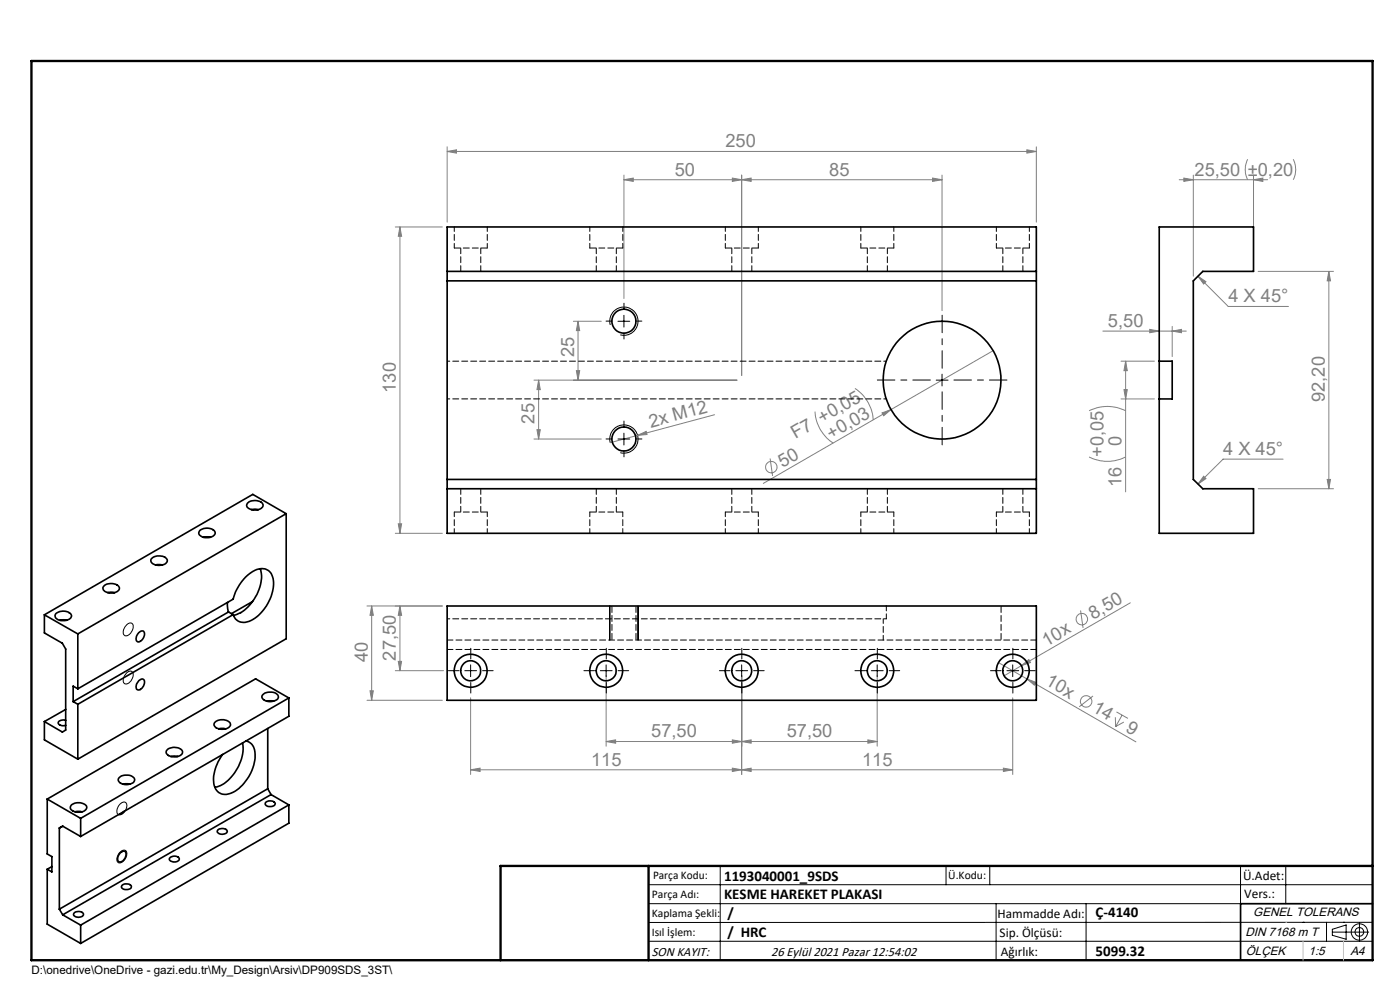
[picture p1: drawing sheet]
<svg xmlns="http://www.w3.org/2000/svg" width="297mm" height="210mm" viewBox="0 0 297 210" stroke-linecap="round" stroke-linejoin="round" font-family="sans-serif">
<g fill="none" stroke="#808080" stroke-width=".21">
<path d="M94.9 32.1l1.9-.3v.7zM94.9 31.1v16M94.9 32.1h125M132.4 38.1l1.9-.3v.7zM132.4 37.1v26.2M155.4 37.8l1.9 .3-1.9 .4zM157.3 38.1l2-.3v.7zM157.3 37.1v42.5M197.8 37.8l2 .3-2 .4zM199.8 38.1h-67.4M199.8 37.1v28.8M217.8 31.8l2.1 .3-2.1 .4z"/>
<path d="M219.9 31.1v16M250.2 38.1h18.7M251.1 37.8l2.1 .3-2.1 .4zM253.2 37.1v21.5M264.7 33.8a4.7 4.7 0 0 0 0 4.3M265.9 38.1l2-.3v.7zM265.9 37.1v19.5M274.4 33.8a4.7 4.7 0 0 1 0 4.3M83.9 48.1h9.9M84.8 48.1v65M84.8 48.1l.4 2h-.7zM254.1 58.6l1.7 1.2-.5 .4z"/>
<path d="M254.1 58.6l6.5 6.4h12.7M266.9 57.6h16M281.9 57.6v46.1M281.9 57.6l.4 2h-.7zM121.6 68.1h6M122.3 78.6h.7l-.4 2zM122.6 68.1l.4 2h-.7zM122.6 68.1v12.5M210.7 74.4l-21.7 12.5M234 70.2h17.7M237.8 76.6h7.1M238.8 76.6v27.7"/>
<path d="M238.8 76.6l.3 2h-.7zM243.9 69.9l2 .3-2 .4zM248.7 70.2l1.9-.3v.7zM248.7 69.2v6.4M113.3 80.6h43.1M113.3 93.1h14.3M113.9 91.1h.7l-.3 2zM114.3 80.6l.3 2h-.7zM114.3 80.6v12.5M135.3 92.3l1.8-.8 .2 .7zM151.6 88l-22.1 5.9M163.4 97.3l.5 3.7"/>
<path d="M172.9 87.3a8.5 8.5 0 0 0 3.9 6.7M181.4 82.4a8.5 8.5 0 0 1 3.8 6.7M187.1 87.6l1.9-.7-1.5 1.3zM189 86.9l-27.1 15.6M231 96.9a8.6 8.6 0 0 0 7.8 0M231 87.1a8.6 8.6 0 0 1 7.8 0M237.8 84.6h7.1M238.4 82.6h.7l-.3 2zM272.2 97.4h-12.7l-5.4 5.3M83.9 113.1h9.9M84.5 111.1h.7l-.4 2zM255.3 101l.5 .5-1.7 1.2z"/>
<path d="M266.9 103.7h16M281.6 101.7h.7l-.4 2zM78.8 128.5v20M78.8 128.5l.4 2h-.7zM84.8 128.5l.4 2h-.7zM84.8 128.5v13.8M93.8 128.5h-15.9M229.2 129.5l.6 3.7M239.8 127.9l-23.1 13.3M77.9 148.5h15.9M78.5 146.5h.7l-.4 2zM83.9 142.3h10.2"/>
<path d="M84.5 140.3h.7l-.4 2zM99.8 148v16.3M128.6 157.3l2-.4v.7zM128.6 157.3h57.5M128.6 143.3v15M155.4 156.9l1.9 .4-1.9 .3zM157.3 157.3l2-.4v.7zM157.3 143.3v21M184.1 156.9l2 .4-2 .3zM186.1 143.3v15M211.8 140.5l29.2 16.9M214.8 148v16.3"/>
<path d="M216.7 141.2l1.6-1.3 .3 .6zM216.7 141.2l-3.7 2.2M217.9 144l1.9 .7-.4 .6zM231.9 147.6l-2.9 2.3M236.6 152.1l.1 2M236.9 151l2.4 1.4M238.1 151.7l-1.4 2.4M238.4 153.2l-1.7 .9M99.8 163.3l2-.4v.7zM155.4 162.9l1.9 .4-1.9 .3zM157.3 163.3l2-.4v.7zM212.9 162.9l1.9 .4-1.9 .3z"/>
<path d="M214.8 163.3h-115"/>
<circle cx="163.6" cy="99.1" r="1.22"/>
<circle cx="229.5" cy="131.4" r="1.21"/>
<circle cx="230.4" cy="148.8" r="1.21"/>
</g>
<g fill="none" stroke="#000" stroke-width=".21">
<path d="M129.5 68.9a3 3 0 0 1 2.6-3.8 3 3 0 0 1 3.3 3.3 3 3 0 0 1-3.8 2.6M131.1 68.1h2.5M132.4 66.9v2.5M199.8 79.4v2.5M129.5 93.9a2.99 2.99 0 0 1 2.6-3.8 2.99 2.99 0 0 1 3.2 3.3 2.99 2.99 0 0 1-3.7 2.6M131.1 93.1h2.5M132.4 91.9v2.5M198.6 80.6h2.5M26.8 132.6a.77 .77 0 0 1 1.1-.4 .77 .77 0 0 1 .3 1.1 1.59 1.59 0 0 1-1.8 1.5 1.59 1.59 0 0 1 .4-2.2zM129.4 128.5v7.3M135.4 128.5v7.3M27 142.7a.75 .75 0 0 1 1-.3 .75 .75 0 0 1 .2 1.1 1.66 1.66 0 0 1-1.8 1.5 1.75 1.75 0 0 1 .6-2.3z"/>
<path d="M98.6 142.3h2.5M99.8 141v2.5M127.4 142.3h2.5M128.6 141v2.5M156.1 142.3h2.5M157.3 141v2.5M184.9 142.3h2.5M186.1 141v2.5M213.6 142.3h2.5M214.8 141v2.5M25.5 170.6l.1-.1a.75 .75 0 0 1 1.1-.3 .75 .75 0 0 1 .2 1.1 1.66 1.66 0 0 1-1.8 1.5 1.62 1.62 0 0 1 .4-2.2zM25.4 180.9l.2-.3a.75 .75 0 0 1 1.1-.2 .75 .75 0 0 1 .2 1.1 1.66 1.66 0 0 1-1.8 1.5 1.59 1.59 0 0 1 .3-2.1z"/>
<path d="M137.6 187.7h153.6M137.6 191.7h153.6M137.6 199.7h153.6M152.8 183.7v20M200.7 183.7v4M210 183.7v4M211.3 191.7v12M230.4 191.7v12M263.2 183.7v20M272.8 183.7v8M276.4 195.6h.1M281.4 195.6v4.1"/>
<path d="M282.6 197.7h7.8M282.6 197.1l3-.9v3l-3-.8zM285 195.6h.1M288.4 195.8v3.8M291.2 195.6l-153.6 .1"/>
<circle cx="288.4" cy="197.7" r="1.74"/>
<circle cx="288.4" cy="197.7" r=".93"/>
</g>
<path d="M106.2 203.7h185" fill="none" stroke="#000" stroke-width=".25"/>
<path d="M291.2 191.7h-28v12" fill="none" stroke="#000" stroke-width=".35"/>
<path d="M6.7 12.9h284.5v190.8h-284.5zM137.6 183.7v20M291.2 183.7h-185v20" fill="none" stroke="#000" stroke-width=".5"/>
<path d="M272.8 195.6h.1M276.4 199.7v4M285 199.7v4" fill="none" stroke="#c0c0c0" stroke-width=".21"/>
<path d="M199.9 78.1v-11.2M197.4 80.6h-11.3M199.9 83.1v11.3M202.4 80.6h11.2" fill="none" stroke="#000" stroke-width=".21" stroke-dasharray="15.2 1.3 1.3 1.3" stroke-dashoffset="11.5"/>
<g fill="none" stroke="#000" stroke-width=".21" stroke-dasharray="15.2 1.3 1.3 1.3">
<path d="M129.9 68.1h-1.3M132.4 70.6v1.3M132.4 65.6v-1.3M134.9 68.1h1.3M129.9 93.1h-1.3M132.4 95.6v1.3M132.4 90.6v-1.3M134.9 93.1h1.3M99.9 139.8v-2.3M128.6 139.8v-2.3M157.4 139.8v-2.3M186.1 139.8v-2.3"/>
<path d="M214.9 139.8v-2.3M97.4 142.3h-2.3M99.9 144.8v2.2M102.4 142.3h2.2M126.1 142.3h-2.2M128.6 144.8v2.2M131.1 142.3h2.3M154.9 142.3h-2.3M157.4 144.8v2.2M159.9 142.3h2.2M183.6 142.3h-2.2M186.1 144.8v2.2"/>
<path d="M188.6 142.3h2.3M212.4 142.3h-2.3M214.9 144.8v2.2M217.4 142.3h2.2"/>
</g>
<g fill="#808080">
<path d="M135.3 92.3l1.8-.8 .2 .7z"/>
<path d="M216.7 141.2l1.6-1.3 .3 .6z"/>
<path d="M187.1 87.6l1.9-.7-1.5 1.3z"/>
<path d="M217.9 144l1.9 .7-.4 .6z"/>
<path d="M155.4 37.8l1.9 .3-1.9 .4zM132.4 38.1l1.9-.3v.7zM248.7 70.2l1.9-.3v.7zM243.9 69.9l2 .3-2 .4zM155.4 162.9l1.9 .4-1.9 .3zM99.8 163.3l2-.4v.7z"/>
<path d="M254.1 58.6l1.7 1.2-.5 .4zM255.3 101l.5 .5-1.7 1.2zM157.3 163.3l2-.4v.7zM212.9 162.9l1.9 .4-1.9 .3z"/>
<path d="M157.3 157.3l2-.4v.7zM184.1 156.9l2 .4-2 .3z"/>
<path d="M155.4 156.9l1.9 .4-1.9 .3zM128.6 157.3l2-.4v.7z"/>
<path d="M265.9 38.1l2-.3v.7zM251.1 37.8l2.1 .3-2.1 .4z"/>
<path d="M197.8 37.8l2 .3-2 .4zM157.3 38.1l2-.3v.7z"/>
<path d="M217.8 31.8l2.1 .3-2.1 .4zM94.9 32.1l1.9-.3v.7z"/>
<path d="M281.9 57.6l.4 2h-.7zM281.6 101.7h.7l-.4 2z"/>
<path d="M238.4 82.6h.7l-.3 2zM238.8 76.6l.3 2h-.7zM78.5 146.5h.7l-.4 2zM78.8 128.5l.4 2h-.7z"/>
<path d="M84.8 48.1l.4 2h-.7zM84.5 111.1h.7l-.4 2z"/>
<path d="M122.6 68.1l.4 2h-.7zM122.3 78.6h.7l-.4 2zM114.3 80.6l.3 2h-.7zM113.9 91.1h.7l-.3 2zM84.8 128.5l.4 2h-.7zM84.5 140.3h.7l-.4 2z"/>
</g>
<g fill="none" stroke="#000" stroke-width=".35">
<path d="M94.9 48.1h125v65h-125zM94.9 57.6h125M94.9 59.6h125M245.9 76.6v8M245.9 76.6v-28.5h20v9.5h-10.7l-2 2v42.1l2 2h10.7v9.4h-20v-28.5M245.9 76.6h2.8v8h-2.8M32.1 118.6a2.26 2.26 0 0 1 3.4 .2 1.45 1.45 0 0 1-1.8 1.1 1.29 1.29 0 0 1-1.6-1.3zM33 119.8h1.5M42.5 112.4a2.23 2.23 0 0 1 3.1 .6 1.78 1.78 0 0 1-2.3 1 1.03 1.03 0 0 1-1-1.3zM43.2 114h1.4M52.5 106.7a2.27 2.27 0 0 1 3.3 .4 1.71 1.71 0 0 1-2.4 1 .98 .98 0 0 1-1-1.2zM53.3 108.1h1.5"/>
<path d="M60.7 109l-44.2 25.5M60.7 109v26.5l-44.2 25.5M60.7 109l-7.1-4.1-44.2 25.5M94.9 103.7h125M94.9 101.7h125M9.4 130.4v3.9l3.8 2.1 .7 1.3v17.2l-.7 .4-3.8-2.2M9.4 130.4l7.1 4.1M11.9 130.2a2.38 2.38 0 0 1 3.2 .2 1.17 1.17 0 0 1-1.4 1.2 1.54 1.54 0 0 1-2-1.1zM12.7 131.6h1.4M16.5 134.5v11.6M22.2 124.2a2.27 2.27 0 0 1 3.1 .5 1.71 1.71 0 0 1-2.3 1 1.03 1.03 0 0 1-1.1-1.2zM22.9 125.7h1.4"/>
<path d="M29.4 134.2a.68 .68 0 0 1 1-.3 .68 .68 0 0 1 .2 1 1.31 1.31 0 0 1-1.5 1.2 1.37 1.37 0 0 1 .3-1.9zM48.3 127.8l.2 2M48.5 129.8l-33 19M48.5 129.8l1 .6M49.5 130.4a2.47 2.47 0 0 0 3.8 1.2 9.3 9.3 0 0 0 4.6-8.9 2.51 2.51 0 0 0-3.9-1.7 9.6 9.6 0 0 0-4.5 6.1l-33 19M49.5 130.4l-33 19M53.6 127.6l-4.5 2.6M55.2 120.6a8.3 8.3 0 0 1-2.2 7.8 5.7 5.7 0 0 1-3.5 2.1M94.9 128.5h125v20h-125zM9.4 153.1v3.8l7.1 4.1M13.9 152.8a1.16 1.16 0 0 0-1.6 .6 1.32 1.32 0 0 0 1.6 .5M13.9 150.5l-4.5 2.6"/>
<path d="M15.5 148.8l1 .6M16.5 149.4v11.6M16.5 146.1l-1-.6v3.3M29.4 144.4a.66 .66 0 0 1 .7-.4 .66 .66 0 0 1 .6 .5 1.74 1.74 0 0 1-1.4 1.9 1.06 1.06 0 0 1 0-1.8zM35.5 159a2.36 2.36 0 0 1 3.2 .3 1.27 1.27 0 0 1-1.6 1.2 1.39 1.39 0 0 1-1.8-1.2zM45.5 153.3a2.31 2.31 0 0 1 3.4 .2 1.27 1.27 0 0 1-1.6 1.2 1.39 1.39 0 0 1-1.9-1.3zM46.4 154.6h1.5M51.4 157.6a9 9 0 0 1-5 9.2l-.8 .2M52.2 157.2a2.78 2.78 0 0 1 1.9 3.2 9.3 9.3 0 0 1-5.3 7.9 2.46 2.46 0 0 1-3.5-2.4 9.1 9.1 0 0 1 1.9-5.9M55.8 147.3a2.27 2.27 0 0 1 3.2 .3 .94 .94 0 0 1-1 1.1 1.75 1.75 0 0 1-2.4-1zM56.6 148.7h1.4M56.8 154.5v12.8"/>
<path d="M61.3 148.1l-44.2 25.5M61.3 148.1v3.8l-44.2 25.5M61.3 148.1l-7.1-4.1-44.2 25.5M10 169.5v11.6l1 .6v3.3l-1-.6M10 169.5l7.1 4.1M15.2 170.7a2.3 2.3 0 0 1 3.2 .4 1.33 1.33 0 0 1-1.6 1.2 1.48 1.48 0 0 1-1.9-1.1zM15.9 172.2h1.5M17.1 173.6v3.8M17.1 177.4l-3.8-2.1-.7 .3v17.3M25.4 164.9a2.27 2.27 0 0 1 3.1 .3 1.12 1.12 0 0 1-1.3 1.2 1.69 1.69 0 0 1-2.1-1.1zM26.1 166.3h1.5M26.3 172.1l-.4 .4-.5 .1"/>
<path d="M36.3 160.5h1.4M46.3 176a1.27 1.27 0 0 1 1.9 .4 1.29 1.29 0 0 1-2.1 0zM56.3 170.2a1.31 1.31 0 0 1 2.1 .3 1.25 1.25 0 0 1-2.1 0zM56.8 167.3l-44.2 25.6M56.8 167.3l.7 1.2M57.5 168.5l-44.2 25.6M57.5 168.5l3.8 2.2M61.3 170.7v3.9l-44.2 25.5M61.3 170.7l-44.2 25.5M10 184.4v11.6l7.1 4.1M11 183.8l-1 .6M12.6 192.9l.7 1.2"/>
<path d="M13.3 194.1l3.8 2.1M15.7 193.7a1.36 1.36 0 0 1 2 .2 1.22 1.22 0 0 1-2 .3zM17.1 196.2v3.9M25.5 180.9a.68 .68 0 0 1 1-.3 .68 .68 0 0 1 .2 1 1.31 1.31 0 0 1-1.5 1.2 1.37 1.37 0 0 1 .3-1.9zM26 187.7a1.24 1.24 0 0 1 1.9 .4 1.27 1.27 0 0 1-2.1 0zM36 182a1.32 1.32 0 0 1 2 .1 1.18 1.18 0 0 1-2 .4z"/>
<circle cx="132.4" cy="68.1" r="2.56"/>
<circle cx="132.4" cy="93.1" r="2.55"/>
<circle cx="199.8" cy="80.7" r="12.5"/>
<circle cx="99.8" cy="142.3" r="2.12"/>
<circle cx="99.8" cy="142.3" r="3.5"/>
<circle cx="128.6" cy="142.3" r="2.12"/>
<circle cx="128.6" cy="142.3" r="3.5"/>
<circle cx="157.3" cy="142.3" r="2.12"/>
<circle cx="157.3" cy="142.3" r="3.5"/>
<circle cx="186.1" cy="142.3" r="2.12"/>
<circle cx="186.1" cy="142.3" r="3.5"/>
<circle cx="214.8" cy="142.3" r="2.12"/>
<circle cx="214.8" cy="142.3" r="3.5"/>
</g>
<path d="M96.4 52.6h7M125.1 52.6h7M153.9 52.6h7M182.6 52.6h7M211.4 52.6h7M103.4 108.6h-7M132.1 108.6h-7M160.9 108.6h-7M189.6 108.6h-7M218.4 108.6h-7M94.9 137.8h125M219.9 135.8h-125" fill="none" stroke="#000" stroke-width=".21" stroke-dasharray="1.3 .6"/>
<path d="M94.9 76.6h93.1M188 84.6h-93.1M94.9 131.3h93.1" fill="none" stroke="#000" stroke-width=".21" stroke-dasharray="1.3 .6" stroke-dashoffset=".7"/>
<g fill="none" stroke="#000" stroke-width=".21" stroke-dasharray="1.3 .6" stroke-dashoffset=".3">
<path d="M96.4 48.1v4.5M103.4 52.6v-4.5M125.1 48.1v4.5M132.1 52.6v-4.5M153.9 48.1v4.5M160.9 52.6v-4.5M182.6 48.1v4.5M189.6 52.6v-4.5M211.4 48.1v4.5M218.4 52.6v-4.5M96.4 108.6v4.5M103.4 113.1v-4.5"/>
<path d="M125.1 108.6v4.5M132.1 113.1v-4.5M153.9 108.6v4.5M160.9 113.1v-4.5M182.6 108.6v4.5M189.6 113.1v-4.5M211.4 108.6v4.5M218.4 113.1v-4.5M187.4 131.3v4.5"/>
</g>
<g fill="none" stroke="#000" stroke-width=".21" stroke-dasharray="1.3 .6" stroke-dashoffset=".1">
<path d="M97.7 52.6v5M102 57.6v-5M126.5 52.6v5M130.7 57.6v-5M155.2 52.6v5M159.5 57.6v-5M184 52.6v5M188.2 57.6v-5M212.7 52.6v5M217 57.6v-5M97.7 103.7v4.9M102 108.6v-4.9"/>
<path d="M126.5 103.7v4.9M130.7 108.6v-4.9M155.2 103.7v4.9M159.5 108.6v-4.9M184 103.7v4.9M188.2 108.6v-4.9M212.7 103.7v4.9M217 108.6v-4.9"/>
</g>
<path d="M188 131.3v-2.8" fill="none" stroke="#000" stroke-width=".21" stroke-dasharray="1.3 .6" stroke-dashoffset=".2"/>
<path d="M129.8 128.5v7.3M134.9 135.8v-7.3M212.4 135.8v-7.3" fill="none" stroke="#000" stroke-width=".21" stroke-dasharray="1.3 .6" stroke-dashoffset="-.1"/>
<g font-size="3.9" fill="#808080">
<text x="153.9" y="31.2">250</text>
<text x="143.1" y="37.2">50</text>
<text x="175.9" y="37.2">85</text>
<text x="253.4" y="37.2">25,50 ±0,20</text>
<text x="260.6" y="64.1">4 X 45°</text>
<text x="235" y="69.3">5,50</text>
<text x="121.8" y="75.7" transform="rotate(-90 121.8 75.7)">25</text>
<text x="84" y="83.3" transform="rotate(-90 84 83.3)">130</text>
<text x="113.4" y="89.8" transform="rotate(-90 113.4 89.8)">25</text>
<text x="281.1" y="85.3" transform="rotate(-90 281.1 85.3)">92,20</text>
<text x="138.1" y="90.7" transform="rotate(-15 138.1 90.7)">2x M12</text>
<text x="168.8" y="93.1" transform="rotate(-30 168.8 93.1)">F7 +0,05</text>
<text x="176.3" y="93.2" transform="rotate(-30 176.3 93.2)">+0,03</text>
<text x="238" y="94.7" transform="rotate(-90 238 94.7)">0</text>
<text x="166" y="99.2" transform="rotate(-30 166 99.2)">50</text>
<text x="234.1" y="96.9" transform="rotate(-90 234.1 96.9)">+0,05</text>
<text x="259.5" y="96.5">4 X 45°</text>
<text x="238" y="103.2" transform="rotate(-90 238 103.2)">16</text>
<text x="231.9" y="131.4" transform="rotate(-30 231.9 131.4)">8,50</text>
<text x="222" y="137.2" transform="rotate(-30 222 137.2)">10x</text>
<text x="78" y="140.5" transform="rotate(-90 78 140.5)">40</text>
<text x="84" y="140.1" transform="rotate(-90 84 140.1)">27,50</text>
<text x="221.6" y="145.2" transform="rotate(30 221.6 145.2)">10x</text>
<text x="231.5" y="150.9" transform="rotate(30 231.5 150.9)">14</text>
<text x="238.6" y="155" transform="rotate(30 238.6 155)">9</text>
<text x="138.1" y="156.4">57,50</text>
<text x="166.9" y="156.4">57,50</text>
<text x="125.4" y="162.4">115</text>
<text x="182.9" y="162.4">115</text>
</g>
<g font-size="3.2">
<text x="153.6" y="190.8">KESME HAREKET PLAKASI</text>
<text x="153.6" y="186.8">1193040001_9SDS</text>
<text x="154.3" y="194.8">/</text>
<text x="232.4" y="194.5">Ç-4140</text>
<text x="154.3" y="198.8">/ HRC</text>
<text x="232.4" y="202.8">5099.32</text>
</g>
<g font-size="2.8">
<text x="263.7" y="186.7">Ü.Adet:</text>
<text x="263.9" y="190.5">Vers.:</text>
<text x="211.6" y="194.8">Hammadde Adı:</text>
<text x="138.3" y="202.8">SON KAYIT:</text>
<text x="163.6" y="202.8">26 Eylül 2021 Pazar 12:54:02</text>
<text x="212.1" y="198.7">Sip. Ölçüsü:</text>
<text x="212.3" y="202.7">Ağırlık:</text>
</g>
<g font-size="2.6">
<text x="265.9" y="194.4">GENEL TOLERANS</text>
<text x="264.2" y="198.5">DIN 7168 m T</text>
<text x="264.3" y="202.6">ÖLÇEK</text>
<text x="277.6" y="202.6">1:5</text>
<text x="286.5" y="202.6">A4</text>
</g>
<g font-size="2.5">
<text x="138.3" y="190.5">Parça Adı:</text>
<text x="138.5" y="186.5">Parça Kodu:</text>
<text x="201.2" y="186.5">Ü.Kodu:</text>
<text x="138.3" y="194.5">Kaplama Şekli:</text>
<text x="138.3" y="198.6">Isıl İşlem:</text>
<text x="6.7" y="206.7">D:\onedrive\OneDrive - gazi.edu.tr\My_Design\Arsiv\DP909SDS_3ST\</text>
</g>
</svg>
